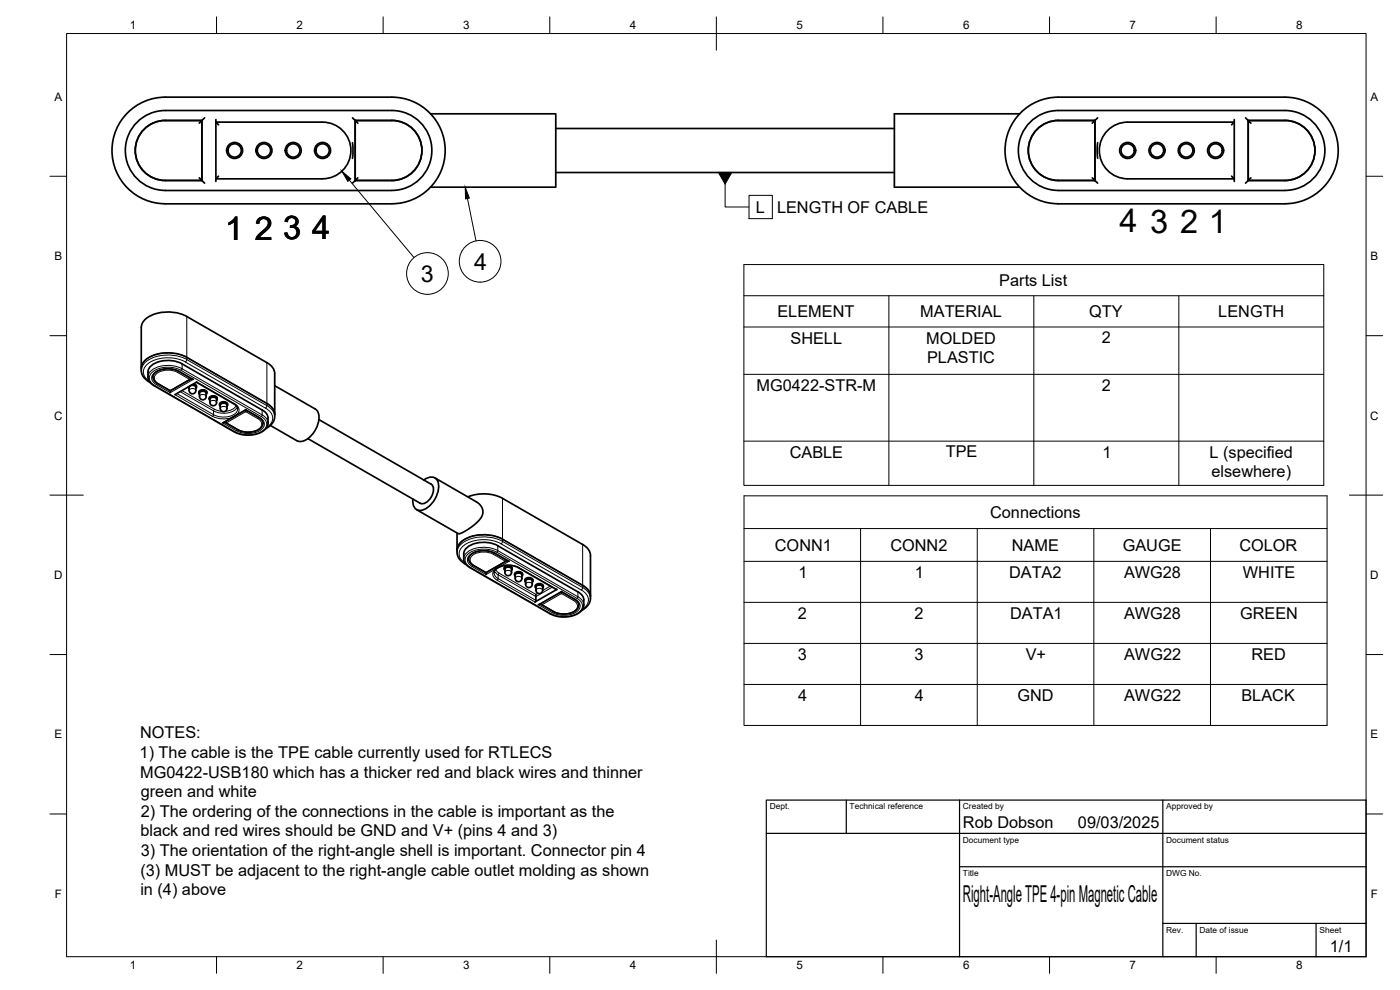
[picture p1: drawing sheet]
<svg xmlns="http://www.w3.org/2000/svg" width="420mm" height="297mm" viewBox="0 0 420 297" stroke-linecap="round" stroke-linejoin="round" font-family="sans-serif">
<!-- layer: Visible -->
<g fill="none" stroke="#000" stroke-width=".51">
<path d="M59.8 37l.8-.8v18l-.8-.9M60.6 36.2l-11-.1a9 9 0 0 0-9 9 9 9 0 0 0 9 9.1h11M61.4 35.4l-.8 .7v18.1l.8 .8M64.8 35.9v18.5M65.6 37.5l-.8-.9h32a8.5 8.5 0 0 1 8.5 8.5 8.5 8.5 0 0 1-8.5 8.5l-32 .1 .8-.8M105.8 35.4l.8 .8h11h-11l.8 .8M106.6 36.2v18M117.6 33.2h-68a12 12 0 0 0-12 11.9 12 12 0 0 0 12 12l68 .1M117.6 29.2h-68a16 16 0 0 0-16 15.9 16 16 0 0 0 16 16l68 .1M117.6 33.2a12 12 0 0 1 12 11.9 12 12 0 0 1-12 12M117.6 29.2a16 16 0 0 1 16 15.9 16 16 0 0 1-16 16M117.6 36.1a9 9 0 0 1 9 9 9 9 0 0 1-9 9.1"/>
<path d="M129.2 34.1h37.6v22.1h-37.6M166.8 38.6h101.6M306 34.1h-37.6v22.1h37.6M306.3 33.8a15.9 15.9 0 0 1 11.3-4.6h68a16 16 0 0 1 16 15.9 16 16 0 0 1-16 16h-68a16 16 0 0 1-14.8-9.8 16 16 0 0 1 3.5-17.5zM309.1 36.7a12 12 0 0 1 8.5-3.5h68a12 12 0 0 1 12 11.9 12 12 0 0 1-12 12h-68a12 12 0 0 1-11.1-7.4 12 12 0 0 1 2.6-13zM317.6 36.2h11l-.8 .8M317.6 36.1a9 9 0 0 0-9 9 9 9 0 0 0 9 9.1M328.6 36.2v18M329.4 35.4l-.8 .8h-11M338.4 36.6h32l-.8 .9M338.4 36.6a8.5 8.5 0 0 0-8.5 8.5 8.5 8.5 0 0 0 8.5 8.5M370.4 35.9v18.5"/>
<path d="M373.8 35.4l.8 .7v18.1l-.8 .8M374.6 36.2l11-.1a9 9 0 0 1 9 9 9 9 0 0 1-9 9.1h-11M375.4 37l-.8-.8v18l.8-.9M105.8 42.8v4.7M107.4 53.3l-.8 .9h11h-11l-.8 .8M166.8 51.8h101.6M317.6 54.2h11l.8 .8M327.8 53.3l.8 .9h-11M329.4 42.8v4.7M369.6 52.9l.8 .8h-32M42.4 110.5a4.9 4.9 0 0 1 4-4 12.7 12.7 0 0 1 9.7 .7l24 13.9M51.1 117.2v.6"/>
<path d="M56.6 116.2l.2 .4M56.7 116.2v1M56.8 117.2a1.01 1.01 0 0 0 1 1 1.01 1.01 0 0 0 1-1M57 115.8l-.2 .4M57.2 115.7h1l.6 .5M57.3 113.7l-6.2 3.6-3.8-2.2a2.04 2.04 0 0 1-1.4-2.1 2.04 2.04 0 0 1 1.8-1.8 7.3 7.3 0 0 1 6 .2l4.3 2.4M57.4 113.6l-.5 .2M57.5 115.5l1.3 .3 .2 .4-.2 .4M58.1 115.2l.3 .1a.7 .7 0 0 1 .5 .9M58.8 116.2v1M58.9 114.7l11.3 6.5a1.86 1.86 0 0 1 1.1 1.5M59.1 114.6l-6.6 3.8"/>
<path d="M59.7 117.7v.3M59.7 117.6a1.38 1.38 0 0 1 2.4 0v.4M59.9 119v-1a1.16 1.16 0 0 1 2 0v1M59.9 119a1.01 1.01 0 0 0 1 1 1.01 1.01 0 0 0 1-1M59.9 118.3l-.2-.2a1.23 1.23 0 0 1 1.2-.8 1.23 1.23 0 0 1 1.2 .8l-.2 .2M62.8 119.8a1.27 1.27 0 0 1 1.1-1.1 1.27 1.27 0 0 1 1.3 .7v.4M63 119.8v.9M63 119.8a1.16 1.16 0 0 1 2 0v.9a.99 .99 0 0 1-1 1 .99 .99 0 0 1-1-1M82.4 112.1l-.4-1.6-1.3-1.3-24.6-14.2a11.9 11.9 0 0 0-12.6 .9 3.3 3.3 0 0 0-1.1 2.3v12.9a4.2 4.2 0 0 0 2.7 3.7M82.4 115.7l12.2 7M82.4 112.1v12.2M63 120.1l-.2-.2a1.23 1.23 0 0 1 1.2-.8 1.23 1.23 0 0 1 1.2 .8l-.2 .2"/>
<path d="M65.9 121.2v.4M65.9 121.2a1.38 1.38 0 0 1 2.4 0v.4M66.1 121.9l-.2-.2a1.23 1.23 0 0 1 1.2-.8 1.23 1.23 0 0 1 1.2 .8l-.2 .2M66.2 121.3l.9-.3 .7 .1 .3 .5v.9a1.02 1.02 0 0 1-1 1 1.02 1.02 0 0 1-1-1zM67.2 126.8l6.5-3.8 4 2.3a2.01 2.01 0 0 1 1.2 2.1 2.01 2.01 0 0 1-1.7 1.7 6.9 6.9 0 0 1-5.8-.1l-3.9-2.2M67.2 126.8l-.4 .1M67.4 126.6l.6 .3M71.1 124.4l-1.7 .9M73.7 122.9v.6M78.7 123a3.5 3.5 0 0 1 1.7 4.2 5.5 5.5 0 0 1-5.8 3.4l-2.1-.2-2.2-.8-24.1-13.9a3.1 3.1 0 0 1-1.8-2.6 3.7 3.7 0 0 1 2.9-4.5 9.6 9.6 0 0 1 7.4 .6l24 13.8M80.1 121.1l1.1 .8 .8 .9 .4 1.5M81.2 127.7l7.9 4.5"/>
<path d="M82.4 124.3a4.2 4.2 0 0 1-2.6 4.3M92.4 131.6l33.7 19.4M94.6 122.7a4.3 4.3 0 0 1 .5 5.5 6.7 6.7 0 0 1-4.9 4.3l-1.1-.3M95.7 125.9l33.7 19.4M127.2 144a2.64 2.64 0 0 1 4 .1 7.5 7.5 0 0 1-3.4 8.5 2.37 2.37 0 0 1-2.7 .3 2.37 2.37 0 0 1-1.2-2.3v-.9M129.4 145.3a3.3 3.3 0 0 1-.4 4.4l-.5 .6a2.26 2.26 0 0 1-2.4 .7M130.5 143.4l12.5 7.2a3.4 3.4 0 0 1 .5 5.8 13.2 13.2 0 0 1-5.9 3.7l-12.6-7.2M137.2 159.9v5.1M140.4 149.1a12.7 12.7 0 0 1 10.4 .4l24.1 13.9 1.5 1.2 .6 1 .2 1v13.5a4.6 4.6 0 0 1-2.7 3.1M137.2 165a4.2 4.2 0 0 0 2.6 4.4M137.2 165a4.9 4.9 0 0 1 4-3.9 12.7 12.7 0 0 1 9.6 .7l24.7 14.2 1.3 1.4 .4 1.5M145.9 171.7v.7"/>
<path d="M148.3 171.9a3.8 3.8 0 0 1 4.1-2.3l2.7 .5 12 6.8-6.5 3.7 .2-.5v-1.8M149.4 163.7a8.7 8.7 0 0 0-9.6 1 4.5 4.5 0 0 0-.4 4.1l1.6 1.5 24 13.8a8.5 8.5 0 0 0 9.6-1l.6-1.3a3.5 3.5 0 0 0-1.7-4.2l-24.1-13.8M150.2 169.9l-1.7 1M151.3 170.8a1.21 1.21 0 0 1 1.2-1.1 1.21 1.21 0 0 1 1.2 1.1M151.5 171.1l-.2-.2a1.23 1.23 0 0 1 1.2-.8 1.23 1.23 0 0 1 1.2 .8l-.2 .2M151.6 170.5l.9-.3 .7 .1 .3 .4v1a1.01 1.01 0 0 1-1 1 1.01 1.01 0 0 1-1-1zM152.1 168.3l-6.2 3.6-3.8-2.2a2.04 2.04 0 0 1-1.4-2.2 2.04 2.04 0 0 1 1.8-1.8 7.3 7.3 0 0 1 5.9 .3l4.4 2.4M152.2 168.2l-.5 .2M154.4 172.5a1.21 1.21 0 0 1 1.2-1 1.21 1.21 0 0 1 1.2 1M154.6 172.5a1.16 1.16 0 0 1 2 0M154.6 172.5v1a1.01 1.01 0 0 0 1 1 1.01 1.01 0 0 0 1-1v-1M154.6 172.9l-.1-.2a1.23 1.23 0 0 1 1.1-.9 1.23 1.23 0 0 1 1.2 .9l-.2 .2"/>
<path d="M157.5 174.3a1.21 1.21 0 0 1 1.2-1 1.21 1.21 0 0 1 1.2 1M157.7 174.3a1.16 1.16 0 0 1 2 0M157.7 174.3v1M157.7 175.3a1.01 1.01 0 0 0 1 1 1.01 1.01 0 0 0 1-1M157.7 174.7l-.1-.2a1.23 1.23 0 0 1 1.1-.9 1.23 1.23 0 0 1 1.2 .9l-.2 .2M159.7 174.3v1M160.7 176.1a1.21 1.21 0 0 1 1.2-1 1.21 1.21 0 0 1 1.1 1M160.8 176.1a1.16 1.16 0 0 1 2.1 0M160.8 177.1a1.01 1.01 0 0 0 1.1 1 1.01 1.01 0 0 0 1-1M160.8 176.1v1M160.9 176.5l-.2-.2a1.23 1.23 0 0 1 1.2-.9 1.23 1.23 0 0 1 1.1 .9l-.2 .2M162.9 176.1v1"/>
<path d="M168.5 177.4v.7M162.2 181.2l.5 .2M162.3 181.3l3.8 2.2a6 6 0 0 0 7.4-1.1 1.77 1.77 0 0 0-1-2.5l-4-2.3-6.9 3.8"/>
<circle cx="70.4" cy="45.1" r="2.4"/>
<circle cx="70.4" cy="45.1" r="2"/>
<circle cx="79.2" cy="45.1" r="2.4"/>
<circle cx="79.2" cy="45.1" r="2"/>
<circle cx="88" cy="45.1" r="2.4"/>
<circle cx="88" cy="45.1" r="2"/>
<circle cx="96.8" cy="45.1" r="2.4"/>
<circle cx="96.8" cy="45.1" r="2"/>
<circle cx="338.4" cy="45.1" r="2"/>
<circle cx="338.4" cy="45.1" r="2.4"/>
<circle cx="347.2" cy="45.1" r="2"/>
<circle cx="347.2" cy="45.1" r="2.4"/>
<circle cx="356" cy="45.1" r="2"/>
<circle cx="356" cy="45.1" r="2.4"/>
<circle cx="364.8" cy="45.1" r="2"/>
<circle cx="364.8" cy="45.1" r="2.4"/>
</g>
<!-- layer: Visible Narrow -->
<g fill="none" stroke="#000" stroke-width=".3">
<path d="M56 95v12.9M42.4 110.5a4.9 4.9 0 0 1 4-4 12.7 12.7 0 0 1 9.7 .7l24 13.9M44.9 114.6l.1 .1M46.4 115.7l24.1 13.8M46.4 115.7h-.1M47.5 115.1h-.2M52.5 118.4l11.3 6.5 .3-.5M53 118.1l11.1 6.3M53.3 111.7l3.6 2.1-5.8 3.4-3.6-2.1M53.3 111.7a5.7 5.7 0 0 0-6.8 .9 1.7 1.7 0 0 0 1 2.5M53.6 111.4l-.3 .3M53.9 111.4l4.1 2.4-6.9 4-4.2-2.4"/>
<path d="M53.9 111.4a7 7 0 0 0-8 .9 1.92 1.92 0 0 0 1.1 3l.2-.3M53.9 111.4h-.2M54 117.5l10.1 5.8v1.1M54.4 111.1l24 13.9M54.6 117.2l9.8 5.6-.3 .5a6.2 6.2 0 0 0 6.9-.7l.2-.4M54.6 110.6l-.2 .5a8 8 0 0 0-9.2 1.1 2.34 2.34 0 0 0 1.2 3.5M54.7 110.6a8.7 8.7 0 0 0-9.7 1l-.6 1.5M54.7 110.6l24 13.9M54.7 109.2v1.4M55.6 108.6l24.1 13.9M55.6 108.6a10.9 10.9 0 0 0-11.7 .9 2.96 2.96 0 0 0 .9 4.9M56 107.9l24.1 13.8"/>
<path d="M56.1 107.9a11.9 11.9 0 0 0-12.6 .9 3.3 3.3 0 0 0-1.1 2.3M56.1 107.9l-.5 .7M56.8 117.2a1.16 1.16 0 0 1 2 0M59.1 114.6l11.3 6.5M59.9 119a1.16 1.16 0 0 1 2 0M80.1 108.8v12.9M63 120.7a1.16 1.16 0 0 1 2 0M63.8 124.9a7.4 7.4 0 0 0 5.7 .4M64.4 122.8l2.3 .6M66.1 122.5a1.16 1.16 0 0 1 2 0M69.4 125.3l-2.6 1.6 4.2 2.4M70.2 121.1a1.92 1.92 0 0 1 .9 3.3l2.6-1.5 4.2 2.4"/>
<path d="M70.5 129.5l-.2 .1M70.9 121.7l-1 1-1 .5-1.3 .2M71.2 128.9l-.2 .3M71.4 122.7a3.7 3.7 0 0 1-4.1 2.4l-2-.2-1.2-.5M71.6 128.9h-.2M77.3 125.6l-3.6-2.1-5.8 3.4 3.6 2M77.3 125.6a1.76 1.76 0 0 1 1.2 1.7 1.76 1.76 0 0 1-1.2 1.6 6.4 6.4 0 0 1-5.7 0M77.6 125.2l-.2 .4M77.9 125.3a2.11 2.11 0 0 1 1.5 2 2.11 2.11 0 0 1-1.5 1.9 7.7 7.7 0 0 1-6.9 0M77.9 125.3h-.2M78.4 125a2.41 2.41 0 0 1 1.7 2.3 2.41 2.41 0 0 1-1.7 2.2 8.7 8.7 0 0 1-7.9 0M78.7 123v1.5"/>
<path d="M78.7 124.5l-.3 .5M78.7 124.5l1.3 1.1 .5 1.3M79.7 122.4a3.1 3.1 0 0 1 2.1 2.8 3.1 3.1 0 0 1-1.7 3M80.1 121.7l1.1 .8 .8 .9 .4 1.6M80.1 121.1l1.6 1.2 .5 1 .2 1M80.1 121.7l-.4 .8M150.8 149.5v12.9M137.2 165a4.9 4.9 0 0 1 4-3.9 12.7 12.7 0 0 1 9.6 .7l24.1 13.8v.7M139.6 169.2h.2M141.2 170.3l24 13.8M141.2 170.2l-.2 .1M141.7 166.7a6.1 6.1 0 0 1 6.4-.4l3.6 2.1-5.8 3.3-3.6-2a1.71 1.71 0 0 1-.6-3z"/>
<path d="M141.7 170l4.2 2.4 2.6-1.5a1.91 1.91 0 0 0 .7 3.2l.3-.5M142.3 169.6h-.2M148.3 171.9l.4 1.1 .8 .6M148.3 165.9l-.2 .4M148.4 171.3l1.1 1.2M148.6 166l4.2 2.4-2.6 1.5M148.6 166a7 7 0 0 0-8 .9 1.92 1.92 0 0 0 1.2 3l.2-.3M148.6 166h-.2M148.8 170.9l1 1.1M149.1 165.7l24.1 13.8M149.1 165.7a8 8 0 0 0-9.1 1.1 2.34 2.34 0 0 0 1.2 3.5M149.2 174.1l11.3 6.5"/>
<path d="M149.4 165.2l24 13.9v-1.5M149.4 163.8v1.4M149.4 165.2l-.3 .5M149.4 165.2a8.7 8.7 0 0 0-9.6 1l-.6 1.5M149.5 172.5l11.3 6.5 4.9-2.8M149.5 172.5v1.1M149.5 173.6l11.3 6.5M149.8 172l11 6.3 .6-.3M149.8 172l-.3 .5M150.2 169.9a7.4 7.4 0 0 1 5.6 .4M150.4 163.2l24 13.8M150.8 162.4l24.1 13.9"/>
<path d="M150.8 162.4a11.9 11.9 0 0 0-12.5 1 3.3 3.3 0 0 0-1.1 2.3M150.8 162.4l-.4 .8a10.9 10.9 0 0 0-11.7 .9 2.96 2.96 0 0 0 .9 4.9M151.5 171.7a1.16 1.16 0 0 1 2 0M154.6 173.5a1.16 1.16 0 0 1 2 0M155.8 170.3l11.3 6.6M155.8 170.3h-.2M157.7 175.3a1.16 1.16 0 0 1 2 0M160.8 177.1a1.16 1.16 0 0 1 2.1 0M165.2 175.8l-2.3 1.4M172.4 179.8l-.3 .3M172.7 179.8l-4.2-2.4-6.9 4 4.1 2.4M172.7 179.8a2.11 2.11 0 0 1 1.4 2 2.11 2.11 0 0 1-1.4 2 7.7 7.7 0 0 1-6.9 0"/>
<path d="M172.7 179.8h-.2M173.2 179.5l.3-.4 .9 .7 .6 .8 .2 .9M173.2 179.5a2.41 2.41 0 0 1 1.6 2.3 2.41 2.41 0 0 1-1.6 2.3 9.2 9.2 0 0 1-8.1 0M174.4 177a3.1 3.1 0 0 1 2.2 2.8 3.1 3.1 0 0 1-1.8 3M174.9 163.4v12.2l1.1 .8 .8 1 .4 1.5M174.9 176.3l1.1 .8 .8 .9 .4 1.5M174.9 176.3l-.5 .7M166 183.5l-.3 .3M166.3 183.5h-.2M172.1 180.2l-3.6-2.1-5.8 3.3 3.6 2.1M172.1 180.1a1.76 1.76 0 0 1 1.2 1.7 1.76 1.76 0 0 1-1.2 1.7 6.4 6.4 0 0 1-5.8 0"/>
</g>
<!-- layer: BORDER -->
<g fill="none" stroke="#000" stroke-width=".3">
<path d="M20 10.1h390v276.9h-390zM65 5.1v5M115 5.1v5M165 5.1v5M215 5.1v10M265 5.1v5M315 5.1v5M365 5.1v5M15 52.9h5M410 52.9h5M15 100.7h5M410 100.7h5"/>
<path d="M15 148.6h10M405 148.6h10M15 196.4h5M410 196.4h5M15 244.2h5M410 244.2h5M65 287v5M115 287v5M165 287v5M215 282.1v9.9M265 287v5M315 287v5"/>
<path d="M365 287v5"/>
</g>
<!-- layer: TITLEBLOCK -->
<path d="M230 240.1h180v46.9h-180zM230 250h180M254 240.1v9.9M288 240.1v46.9M349 240.1v46.9M288 260.1h122M349 277.1h61M359 277.1v9.9M395 277.1v9.9" fill="none" stroke="#000" stroke-width=".36"/>
<!-- layer: Custom Tables -->
<g fill="none" stroke="#000" stroke-width=".3">
<path d="M223.2 79.4h174.1v66.2h-174.1zM223.2 88.7h174.1M223.2 98.1h174.1M266.8 88.7v56.9M310.3 88.7v56.9M353.8 88.7v56.9M223.2 112.3h174.1M223.2 132.4h174.1M223.3 148.8h175v68.9h-175zM223.3 158.6h175M258.3 158.6v59.1M293.3 158.6v59.1"/>
<path d="M328.3 158.6v59.1M363.3 158.6v59.1M223.3 168.4h175M223.3 180.7h175M223.3 193h175M223.3 205.4h175"/>
</g>
<!-- layer: Balloons -->
<g fill="none" stroke="#000" stroke-width=".3">
<circle cx="144.1" cy="78.4" r="6.3"/>
<circle cx="128.3" cy="82.1" r="6.3"/>
</g>
<!-- layer: 0 -->
<path d="M102.6 51.4l2.7 2.3-.9 .7zM139.6 56.1l1.3 3.3-1.2 .3z" fill="#000" stroke="#000" stroke-width=".3"/>
<path d="M104.8 54l19.4 23.3M140.3 59.6l2.6 12.7" fill="none" stroke="#000" stroke-width=".3"/>
<path d="M217.6 55.2v6.9h7.2M224.8 58.6h7v7h-7z" fill="none" stroke="#000" stroke-width=".3"/>
<path d="M215.6 51.7h4l-2 3.5z" fill="#000" stroke="#000" stroke-width=".3"/>
<g font-size="9.8">
<text x="76.5" y="71.9">2</text>
<text x="84.9" y="71.8">3</text>
<text x="93.6" y="71.7">4</text>
<text x="336" y="69.7">4</text>
<text x="345.2" y="69.8">3</text>
<text x="354.2" y="69.9">2</text>
<text x="362.8" y="70">1</text>
<text x="67.6" y="72">1</text>
</g>
<g font-size="7">
<text x="142.3" y="80.9">4</text>
<text x="126.3" y="84.5">3</text>
<text x="289" y="270.6">Right-Angle TPE 4-pin Magnetic Cable</text>
</g>
<g font-size="4.9">
<text x="226.8" y="63.9">L</text>
<text x="233.2" y="63.9">LENGTH OF CABLE</text>
<text x="299.9" y="85.8">Parts List</text>
<text x="233.3" y="95.2">ELEMENT</text>
<text x="276.2" y="95.2">MATERIAL</text>
<text x="326.9" y="95.1">QTY</text>
<text x="365.6" y="95.2">LENGTH</text>
<text x="237.2" y="103.1">SHELL</text>
<text x="278" y="103.1">MOLDED</text>
<text x="330.7" y="103">2</text>
<text x="278.2" y="109">PLASTIC</text>
<text x="227.1" y="117.3">MG0422-STR-M</text>
<text x="330.7" y="117.2">2</text>
<text x="237" y="137.3">CABLE</text>
<text x="283.8" y="137.3">TPE</text>
<text x="330.8" y="137.3">1</text>
<text x="363" y="137.3">L (specified</text>
<text x="363.6" y="143.2">elsewhere)</text>
<text x="297.2" y="155.4">Connections</text>
<text x="232.6" y="165.3">CONN1</text>
<text x="267.2" y="165.3">CONN2</text>
<text x="303.7" y="165.3">NAME</text>
<text x="337" y="165.3">GAUGE</text>
<text x="372" y="165.3">COLOR</text>
<text x="239.6" y="173.3">1</text>
<text x="274.6" y="173.3">1</text>
<text x="302.8" y="173.3">DATA2</text>
<text x="337.3" y="173.4">AWG28</text>
<text x="373" y="173.3">WHITE</text>
<text x="239.5" y="185.6">2</text>
<text x="274.5" y="185.6">2</text>
<text x="303.1" y="185.6">DATA1</text>
<text x="337.3" y="185.7">AWG28</text>
<text x="372.2" y="185.7">GREEN</text>
<text x="239.4" y="198">3</text>
<text x="274.4" y="198">3</text>
<text x="307.8" y="197.9">V+</text>
<text x="375.6" y="197.9">RED</text>
<text x="337.4" y="198">AWG22</text>
<text x="239.5" y="210.3">4</text>
<text x="274.5" y="210.3">4</text>
<text x="305.4" y="210.3">GND</text>
<text x="337.4" y="210.3">AWG22</text>
<text x="372.6" y="210.3">BLACK</text>
<text x="42.1" y="221.5">NOTES:</text>
<text x="41.9" y="227.4">1) The cable is the TPE cable currently used for RTLECS</text>
<text x="42.1" y="233.3">MG0422-USB180 which has a thicker red and black wires and thinner</text>
<text x="42.3" y="239.1">green and white</text>
<text x="42.3" y="245">2) The ordering of the connections in the cable is important as the</text>
<text x="42.1" y="250.9">black and red wires should be GND and V+ (pins 4 and 3)</text>
<text x="289" y="248.5">Rob Dobson</text>
<text x="323.5" y="248.5">09/03/2025</text>
<text x="42.2" y="256.8">3) The orientation of the right-angle shell is important. Connector pin 4</text>
<text x="42.1" y="262.7">(3) MUST be adjacent to the right-angle cable outlet molding as shown</text>
<text x="42.1" y="268.6">in (4) above</text>
<text x="399.1" y="285.7">1/1</text>
</g>
<g font-size="3.5">
<text x="39" y="8.8">1</text>
<text x="89" y="8.8">2</text>
<text x="139" y="8.8">3</text>
<text x="189" y="8.8">4</text>
<text x="239" y="8.8">5</text>
<text x="289" y="8.8">6</text>
<text x="339" y="8.8">7</text>
<text x="389" y="8.8">8</text>
<text x="16.3" y="30.2">A</text>
<text x="411.3" y="30.2">A</text>
<text x="16.3" y="78">B</text>
<text x="411.3" y="78">B</text>
<text x="16.2" y="125.9">C</text>
<text x="411.2" y="125.9">C</text>
<text x="16.2" y="173.7">D</text>
<text x="411.2" y="173.7">D</text>
<text x="16.3" y="221.6">E</text>
<text x="411.3" y="221.6">E</text>
<text x="16.4" y="269.4">F</text>
<text x="411.4" y="269.4">F</text>
<text x="39" y="290.8">1</text>
<text x="89" y="290.8">2</text>
<text x="139" y="290.8">3</text>
<text x="189" y="290.8">4</text>
<text x="239" y="290.8">5</text>
<text x="289" y="290.8">6</text>
<text x="339" y="290.8">7</text>
<text x="389" y="290.8">8</text>
</g>
<g font-size="2.5">
<text x="231" y="242.9">Dept.</text>
<text x="255" y="242.9">Technical reference</text>
<text x="289" y="242.9">Created by</text>
<text x="350" y="242.9">Approved by</text>
<text x="289" y="252.8">Document type</text>
<text x="350" y="252.8">Document status</text>
<text x="289" y="262.9">Title</text>
<text x="350" y="262.9">DWG No.</text>
<text x="350" y="279.9">Rev.</text>
<text x="360" y="279.9">Date of issue</text>
<text x="396" y="279.9">Sheet</text>
</g>
</svg>
